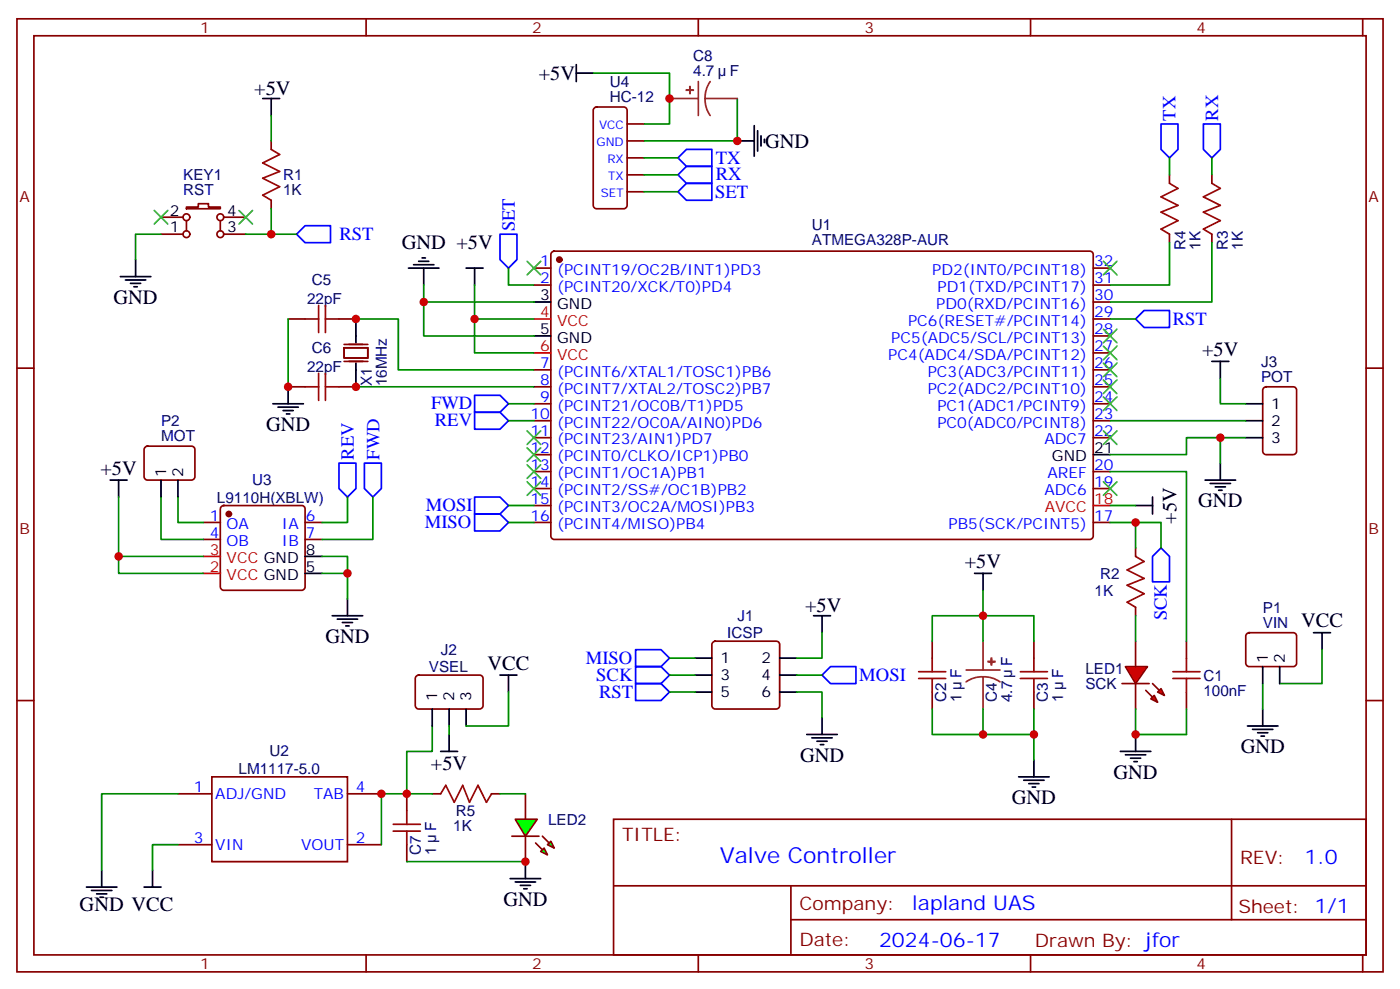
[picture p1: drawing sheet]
<svg xmlns="http://www.w3.org/2000/svg" width="291mm" height="206mm" viewBox="0 0 291 206" stroke-linecap="round" stroke-linejoin="round" font-family="sans-serif">
<g fill="none" stroke="#870000" stroke-width=".35">
<path d="M3.5 3.9h284.4v198.3h-284.4zM7.1 7.4h277.2v191.2h-277.2zM76.2 3.9v3.5M145.3 3.9v3.5M214.5 3.9v3.5M283.6 3.9v3.5M56.4 29.3v1.8M33.5 48.7h4.6M33.5 45.2h4.6M38.8 43.1h2.5v-.7h2.1v.7h2.5v.3h-7.1zM38.8 45.9v2.1M45.9 45.9v2.1"/>
<path d="M46.6 48.7h4.6M46.6 45.2h4.6M56.4 41.7v1.7M111.1 55.8h3.6M111.1 59.3h3.6M114.9 52.5l.5-.3h111.4a.71 .71 0 0 1 .7 .8v58.5a.76 .76 0 0 1-.7 .7h-111.4a.76 .76 0 0 1-.7-.7v-58.5zM227.5 55.8h3.6M227.5 59.3h3.6M3.5 76.6h3.6M111.1 76.9h3.6M227.5 76.9h3.6M227.5 73.4h3.6"/>
<path d="M227.5 69.9h3.6M227.5 66.4h3.6M227.5 62.8h3.6M284.3 76.6h3.6M111.1 80.5h3.6M111.1 84h3.6M111.1 87.5h3.6M111.1 91.1h3.6M111.1 94.6h3.6M111.1 98.1h3.6M227.5 80.5h3.6M227.5 84h3.6"/>
<path d="M227.5 87.5h3.6M227.5 91.1h3.6M227.5 98.1h3.6M111.1 101.6h3.6M111.1 105.2h3.6M111.1 108.7h3.6M227.5 101.6h3.6M227.5 108.7h3.6M236.4 114v1.7M148.4 133.6l.5-.2h12.7a.71 .71 0 0 1 .7 .7v12.7a.76 .76 0 0 1-.7 .7h-12.7a.76 .76 0 0 1-.7-.7v-12.7zM236.4 126.3v1.8M3.5 145.7h3.6"/>
<path d="M284.3 145.7h3.6M127.7 170.4h156.6v28.2h-156.6zM256.3 170.5v20.8M76.2 198.6v3.6M127.7 184.3h156.5M145.3 198.6v3.6M164.6 191.3h119.6M164.6 184.3v14.1M214.5 198.6v3.6M283.6 198.6v3.6"/>
<circle cx="38.8" cy="48.7" r=".71"/>
<circle cx="38.8" cy="45.2" r=".71"/>
<circle cx="45.9" cy="48.7" r=".71"/>
<circle cx="45.9" cy="45.2" r=".71"/>
</g>
<circle cx="116.4" cy="54" r=".53" fill="#870000" stroke="#870000" stroke-width=".35"/>
<g fill="none" stroke="#000" stroke-width=".35">
<path d="M54.7 20.5h3.5M56.4 20.5v3.5M25 57.5h6.4M26.1 58.2h4.2M27.2 58.9h2.1M27.9 59.7h.7M28.2 54v3.5M111.1 62.8h3.6M111.1 69.9h3.6M227.5 94.6h3.6M144.6 136.9h3.6M162.3 136.9h3.5"/>
<path d="M169.3 128.1h3.6M171.1 128.1v3.5M144.6 140.4h3.6M144.6 144h3.6M162.3 140.4h3.5M162.3 144h3.5M167.9 152.8h6.4M169 153.5h4.2M170 154.2h2.2M170.7 154.9h.7M171.1 149.3v3.5"/>
</g>
<path d="M111.1 66.4h3.6M111.1 73.4h3.6M227.5 105.2h3.6" fill="none" stroke="#f00" stroke-width=".35"/>
<path d="M61.7 48.7l1.8-1.7h5.3v3.5h-5.3zM236.4 66.4l1.7-1.8h5.3v3.5h-5.3zM241.7 114l1.7 1.7v5.3h-3.5v-5.3zM132.3 138.7h5.3l1.7 1.7-1.7 1.8h-5.3zM132.3 135.1h5.3l1.7 1.8-1.7 1.8h-5.3zM132.3 142.2h5.3l1.7 1.8-1.7 1.7h-5.3zM171.1 140.4l1.8-1.7h5.3v3.5h-5.3z" fill="none" stroke="#00f" stroke-width=".35"/>
<path d="M56.4 24v5.3M33.5 48.7h-5.3v5.3M51.2 48.7h5.2M56.4 43.4v5.3h5.3M231.1 66.4h5.3M231.1 108.7h10.6v5.3M139.3 136.9h5.3M171.1 131.6v5.3h-5.3M139.3 144h5.3M139.3 140.4h5.3M165.8 144h5.3v5.3M165.8 140.4h5.3" fill="none" stroke="#008700" stroke-width=".35"/>
<path d="M56.4 31.1l1.8 1-3.5 1.8 3.5 1.8-3.5 1.4 3.5 1.7-3.5 1.8 1.7 1.1M236.4 115.7l1.7 1.1-3.5 1.8 3.5 1.7-3.5 1.4 3.5 1.8-3.5 1.8 1.8 1" fill="none" stroke="#a10000" stroke-width=".35"/>
<g fill="#f00" stroke="#870000" stroke-width=".35">
<path d="M234.2 138.7h4.6l-2.4 3.5z"/>
<path d="M233.5 142.2h5.7z"/>
</g>
<g fill="#870000" stroke="#870000" stroke-width=".35">
<path d="M239.9 142.2l1.4 1.4z"/>
<path d="M238.5 143.6l1.4 1.4z"/>
</g>
<g fill="#f00" stroke="#870000" stroke-width=".35">
<path d="M240.9 144l.8-.7 .7 1.4z"/>
<path d="M240.2 144.7l.7 1.4-1.4-.7z"/>
</g>
<g fill="none" stroke="#870000" stroke-width=".35">
<path d="M243.4 36.4v1.7M252.2 36.4v1.7M243.4 48.7v1.8M252.2 48.7v1.8M60 66.4h3.5M70.6 66.4h3.5M71.6 72.4h5v2.1h-5zM71.6 75.2h5M71.6 71.6h5M60 80.5h3.5M70.6 80.5h3.5M194 133.4v3.5"/>
<path d="M215.2 133.4v3.5M236.4 133.4v5.3M246.9 133.4v3.5M194 144v3.5M215.2 144v3.5M236.4 142.2v5.3M246.9 144v3.5M37 165.1h7.1M37 175.7h7.1M44.1 161.6h28.2v17.6h-28.2zM72.3 165.1h7.1M72.3 175.7h7.1"/>
<path d="M84.7 165.1v3.6M84.7 175.7v3.5M90 165.1h1.7M102.3 165.1h1.8M109.4 165.1v5.3M109.4 174v5.2"/>
</g>
<g fill="none" stroke="#000" stroke-width=".35">
<path d="M85 55.8h6.4M86.1 55.1h4.2M87.1 54.4h2.2M87.8 53.7h.7M88.2 55.8v3.5M97 55.8h3.5M98.8 55.8v3.5M74.1 66.4v4.9M74.1 75.5v5M56.8 84h6.3M57.9 84.7h4.2M58.9 85.4h2.1"/>
<path d="M59.6 86.1h.7M60 80.5v3.5M202.8 119.3h3.6M204.6 119.3v3.5M236.4 105.2h3.5M239.9 103.4v3.5M215.2 158.1v3.5M233.2 156.3h6.3M234.2 157h4.3M235.3 157.7h2.1M236 158.4h.7M236.4 152.8v3.5"/>
<path d="M212 161.6h6.4M213.1 162.3h4.2M214.1 163h2.2M214.8 163.7h.7M18 184.5h6.3M19 185.2h4.3M20.1 185.9h2.1M20.8 186.7h.7M21.2 181v3.5M30 184.5h3.5M31.7 181v3.5"/>
</g>
<g fill="none" stroke="#008700" stroke-width=".35">
<path d="M243.4 32.8v3.6M252.2 32.8v3.6M88.2 59.3v10.6h22.9M98.8 59.3v7.1h12.3M243.4 50.5v8.8h-12.3M252.2 50.5v12.3h-21.1M60 66.4v14.1M74.1 66.4h8.8v10.5h28.2M88.2 62.8h22.9M98.8 66.4v7h12.3M74.1 80.5h37M231.1 98.1h15.8v35.3"/>
<path d="M105.8 108.7h5.3M105.8 105.2h5.3M231.1 105.2h5.3M236.4 108.7v5.3M194 133.4v-5.3h21.2v5.3M204.6 122.8v10.6M236.4 128.1v5.3M90 151v5.3h-5.3v8.8h5.3M194 147.5v5.3h21.2v-5.3M204.6 147.5v5.3M215.2 152.8v5.3M236.4 147.5v5.3h10.5v-5.3"/>
<path d="M37 175.7h-5.3v5.3M37 165.1h-15.8v15.9M84.7 165.1h-5.3v10.6"/>
</g>
<path d="M241.7 25.8h3.5v5.3l-1.8 1.7-1.7-1.7zM250.5 25.8h3.5v5.3l-1.8 1.7-1.7-1.7zM98.8 106.9h5.3l1.7 1.8-1.7 1.8h-5.3zM98.8 103.4h5.3l1.7 1.8-1.7 1.7h-5.3z" fill="none" stroke="#00f" stroke-width=".35"/>
<g fill="none" stroke="#a10000" stroke-width=".35">
<path d="M243.4 38.1l1.8 1.1-3.5 1.8 3.5 1.7-3.5 1.4 3.5 1.8-3.5 1.8 1.7 1M252.2 38.1l1.8 1.1-3.5 1.8 3.5 1.7-3.5 1.4 3.5 1.8-3.5 1.8 1.7 1M63.5 66.4h2.8M66.3 63.5v5.7M66.3 77.6v5.7M67.7 63.5v5.7M67.7 77.6v5.7M67.7 66.4h2.9M63.5 80.5h2.8M67.7 80.5h2.9M191.2 139.7h5.6M194 136.9v2.8"/>
<path d="M212.4 139.7h5.6M215.2 136.9v2.8M244.1 139.7h5.7M246.9 136.9v2.8M191.2 141.1h5.6M194 141.1v2.9M212.4 141.1h5.6M215.2 141.1v2.9M244.1 141.1h5.7M246.9 141.1v2.9M81.8 172.9h5.7M81.8 171.5h5.7"/>
<path d="M84.7 168.7v2.8M84.7 172.9v2.8M91.7 165.1l1.1-1.7 1.7 3.5 1.8-3.5 1.4 3.5 1.8-3.5 1.7 3.5 1.1-1.8"/>
</g>
<path d="M201.1 139.4h7M204.6 133.4v6M204.6 140.8l-1.8 .2-1.7 .9M204.6 140.8l1.9 .2 1.6 .9M204.6 140.8v6.7" fill="none" stroke="#8c2424" stroke-width=".35"/>
<g fill="#8c2424" stroke="#8c2424" stroke-width=".35">
<path d="M205.7 137.6l1.4 .1z"/>
<path d="M206.3 136.9l.1 1.4z"/>
</g>
<g fill="#0f0" stroke="#870000" stroke-width=".35">
<path d="M112.5 177.1l.7-.7 .7 1.4z"/>
<path d="M113.9 175.7l.8-.7 .7 1.4z"/>
</g>
<g fill="#870000" stroke="#870000" stroke-width=".35">
<path d="M111.5 175.4l1.4 1.4z"/>
<path d="M112.9 174l1.4 1.4z"/>
</g>
<path d="M106.5 174h5.7z" fill="#f00" stroke="#870000" stroke-width=".35"/>
<path d="M107.2 170.4h4.6l-2.4 3.6z" fill="#0f0" stroke="#870000" stroke-width=".35"/>
<g fill="none" stroke="#008700" stroke-width=".35">
<path d="M123.5 15.2h15.8v10.6h-5.2M134.1 39.9h7M134.1 32.8h7M134.1 36.4h7M153.5 20.5v8.8h-19.4M105.8 55.8v3.5h5.3M254 78.7v5.3h5.3M105.8 87.5h5.3M105.8 84h5.3M231.1 87.5h28.2M254 91.1h-7.1v3.5h-15.8M259.3 91.1h-5.3v5.2"/>
<path d="M24.7 103.4v15.9h17.6M24.7 115.7h17.6M33.5 103.4v8.8h8.8M37 103.4v5.3h5.3M67 115.7h5.3v8.9M67 119.3h5.3M72.3 103.4v5.3h-5.3M77.6 103.4v8.8h-10.6M275.2 135.1v7.1h-8.9M93.5 151v1.8M105.8 144v7h-8.8M262.8 142.2v5.3"/>
<path d="M84.7 179.2h24.7M104.1 165.1h5.3"/>
</g>
<g fill="none" stroke="#000" stroke-width=".35">
<path d="M119.9 15.2h3.6M119.9 13.4v3.6M153.5 29.3h3.5M157 26.1v6.4M157.7 27.2v4.2M158.4 28.3v2.1M159.1 29v.7M252.2 75.2h3.6M254 75.2v3.5M22.9 99.9h3.6M24.7 99.9v3.5M33.5 99.9v3.5"/>
<path d="M37 99.9v3.5M250.8 99.9h6.4M254 96.3v3.6M259.3 91.1h3.5M259.3 84h3.5M259.3 87.5h3.5M63.5 119.3h3.5M63.5 115.7h3.5M251.9 100.6h4.2M252.9 101.3h2.2M253.6 102h.8M69.1 128.1h6.4"/>
<path d="M70.2 128.8h4.2M71.3 129.5h2.1M72 130.2h.7M72.3 124.6v3.5M262.8 138.7v3.5M266.3 138.7v3.5M273.4 131.6h3.5M275.2 131.6v3.5M90 147.5v3.5M91.7 156.3h3.5M93.5 147.5v3.5M93.5 152.8v3.5"/>
<path d="M97 147.5v3.5M104.1 140.4h3.5M105.8 140.4v3.6M259.6 151h6.4M260.7 151.7h4.2M261.8 152.4h2.1M262.5 153.1h.7M262.8 147.5v3.5M109.4 179.2v3.6M106.2 182.8h6.3M107.2 183.5h4.3M108.3 184.2h2.1"/>
<path d="M109 184.9h.7"/>
</g>
<g fill="none" stroke="#870000" stroke-width=".35">
<path d="M123.7 22.5l.5-.2h5.6a.71 .71 0 0 1 .7 .7v19.7a.76 .76 0 0 1-.7 .7h-5.6a.76 .76 0 0 1-.7-.7v-19.7zM130.5 25.8h3.6M130.5 29.3h3.6M130.5 32.8h3.6M130.5 36.4h3.6M130.5 39.9h3.6M30.2 93l.5-.2h9.2a.71 .71 0 0 1 .7 .7v5.7a.76 .76 0 0 1-.7 .7h-9.2a.76 .76 0 0 1-.7-.7v-5.7zM263.1 80.7l.4-.2h5.7a.71 .71 0 0 1 .7 .7v12.7a.76 .76 0 0 1-.7 .7h-5.7a.76 .76 0 0 1-.7-.7v-12.7zM42.3 108.7h3.6M42.3 112.2h3.6M46.1 105.4l.5-.2h16.2a.71 .71 0 0 1 .7 .7v16.2a.76 .76 0 0 1-.7 .7h-16.2a.76 .76 0 0 1-.7-.7v-16.2zM63.5 108.7h3.5"/>
<path d="M63.5 112.2h3.5M259.5 131.8l.5-.2h9.2a.71 .71 0 0 1 .7 .7v5.7a.76 .76 0 0 1-.7 .7h-9.2a.76 .76 0 0 1-.7-.7v-5.7zM86.7 140.6l.4-.2h12.7a.71 .71 0 0 1 .7 .7v5.7a.76 .76 0 0 1-.7 .7h-12.7a.76 .76 0 0 1-.7-.7v-5.7z"/>
</g>
<circle cx="47.6" cy="106.9" r=".53" fill="#870000" stroke="#870000" stroke-width=".35"/>
<path d="M42.3 119.3h3.6M42.3 115.7h3.6" fill="none" stroke="#f00" stroke-width=".35"/>
<path d="M141.1 36.4l1.8-1.8h5.3v3.5h-5.3zM141.1 32.8l1.8-1.7h5.3v3.5h-5.3zM141.1 39.9l1.8-1.8h5.3v3.6h-5.3zM104.1 48.7h3.5v5.3l-1.8 1.8-1.7-1.8zM70.6 96.3h3.5v5.3l-1.8 1.8-1.7-1.8zM75.8 96.3h3.6v5.3l-1.8 1.8-1.8-1.8zM98.8 85.8h5.3l1.7 1.7-1.7 1.8h-5.3zM98.8 82.2h5.3l1.7 1.8-1.7 1.8h-5.3z" fill="none" stroke="#00f" stroke-width=".35"/>
<path d="M145.3 17v7M147.8 17l-.8 1.6-.2 1.9M139.3 20.5h6M146.8 20.5l.2 1.8 .8 1.7M146.8 20.5h6.7" fill="none" stroke="#8c2424" stroke-width=".35"/>
<g fill="#8c2424" stroke="#8c2424" stroke-width=".35">
<path d="M143.6 18v1.4z"/>
<path d="M142.9 18.7l1.4 .1z"/>
</g>
<g fill="none" stroke="#3c3" stroke-width=".35">
<path d="M32.1 43.8l2.8 2.8M34.9 43.8l-2.8 2.8M49.7 43.8l2.9 2.8M52.6 43.8l-2.9 2.8M109.7 54.4l2.8 2.8M112.5 54.4l-2.8 2.8M229.7 54.4l2.8 2.8M232.5 54.4l-2.8 2.8M229.7 68.5l2.8 2.8M229.7 72l2.8 2.8M229.7 75.5l2.8 2.9M229.7 79.1l2.8 2.8"/>
<path d="M232.5 68.5l-2.8 2.8M232.5 72l-2.8 2.8M232.5 75.5l-2.8 2.9M232.5 79.1l-2.8 2.8M109.7 89.6l2.8 2.9M109.7 93.2l2.8 2.8M109.7 96.7l2.8 2.8M112.5 89.6l-2.8 2.9M112.5 93.2l-2.8 2.8M112.5 96.7l-2.8 2.8M229.7 82.6l2.8 2.8M229.7 89.6l2.8 2.9"/>
<path d="M232.5 82.6l-2.8 2.8M232.5 89.6l-2.8 2.9M109.7 100.2l2.8 2.8M112.5 100.2l-2.8 2.8M229.7 100.2l2.8 2.8M232.5 100.2l-2.8 2.8"/>
</g>
<g fill="#c00">
<circle cx="56.4" cy="48.7" r=".88"/>
<circle cx="236.4" cy="108.7" r=".88"/>
<circle cx="236.4" cy="152.8" r=".88"/>
<circle cx="204.6" cy="128.1" r=".88"/>
<circle cx="204.6" cy="152.8" r=".88"/>
<circle cx="215.2" cy="152.8" r=".88"/>
<circle cx="74.1" cy="66.4" r=".88"/>
<circle cx="74.1" cy="80.5" r=".88"/>
<circle cx="60" cy="80.5" r=".88"/>
<circle cx="84.7" cy="165.1" r=".88"/>
<circle cx="79.4" cy="165.1" r=".88"/>
<circle cx="109.4" cy="179.2" r=".88"/>
<circle cx="72.3" cy="119.3" r=".88"/>
<circle cx="24.7" cy="115.7" r=".88"/>
<circle cx="88.2" cy="62.8" r=".88"/>
<circle cx="98.8" cy="66.4" r=".88"/>
<circle cx="139.3" cy="20.5" r=".88"/>
<circle cx="153.5" cy="29.3" r=".88"/>
<circle cx="254" cy="91.1" r=".88"/>
</g>
<text font-size="4.6" fill="#00f" x="149.8" y="179.5">Valve Controller</text>
<g font-size="4.2">
<text x="112.1" y="16.6">+5V</text>
<text x="52.9" y="19.8">+5V</text>
<text x="159.3" y="30.7">GND</text>
<text x="83.6" y="51.9">GND +5V</text>
<text x="23.6" y="63.2">GND</text>
<text x="250.2" y="74.2">+5V</text>
<text x="55.4" y="89.6">GND</text>
<text x="20.9" y="98.8">+5V</text>
<text x="249.4" y="105.5">GND</text>
<text x="244.9" y="108.9" transform="rotate(-90 244.9 108.9)">+5V</text>
<text x="200.8" y="118.3">+5V</text>
<text x="167.6" y="127.4">+5V</text>
<text x="270.8" y="130.5">VCC</text>
<text x="67.7" y="133.7">GND</text>
<text x="101.5" y="139.3">VCC</text>
<text x="89.7" y="160.3">+5V</text>
<text x="166.5" y="158.4">GND</text>
<text x="231.8" y="162">GND</text>
<text x="258.2" y="156.7">GND</text>
<text x="210.6" y="167.3">GND</text>
<text x="16.6" y="189.5">GND VCC</text>
<text x="104.8" y="188.4">GND</text>
</g>
<g font-size="4.2" fill="#00f">
<text x="271.5" y="179.7">1.0</text>
<text x="189.9" y="189.3">lapland UAS</text>
<text x="183" y="197.1">2024-06-17</text>
</g>
<g font-size="3.9" fill="#00f">
<text x="244.7" y="25.1" transform="rotate(-90 244.7 25.1)">TX</text>
<text x="253.5" y="25.1" transform="rotate(-90 253.5 25.1)">RX</text>
<text x="149" y="34">TX</text>
<text x="148.8" y="41.2">SET</text>
<text x="149" y="37.5">RX</text>
<text x="70.6" y="50">RST</text>
<text x="107.2" y="48.1" transform="rotate(-90 107.2 48.1)">SET</text>
<text x="244.1" y="67.6">RST</text>
<text x="89.7" y="85.2">FWD</text>
<text x="90.5" y="88.7">REV</text>
<text x="73.7" y="95.6" transform="rotate(-90 73.7 95.6)">REV</text>
<text x="79" y="95.6" transform="rotate(-90 79 95.6)">FWD</text>
<text x="88.7" y="106.4">MOSI</text>
<text x="88.4" y="109.9">MISO</text>
<text x="242.9" y="129.1" transform="rotate(-90 242.9 129.1)">SCK</text>
<text x="121.9" y="138.2">MISO</text>
<text x="124.1" y="141.7">SCK</text>
<text x="178.9" y="141.7">MOSI</text>
<text x="124.7" y="145.2">RST</text>
</g>
<g font-size="3.9" fill="#800">
<text x="129.5" y="175">TITLE:</text>
<text x="258.1" y="179.7">REV:</text>
<text x="166.4" y="189.2">Company:</text>
<text x="257.7" y="189.8">Sheet: 1/1</text>
<text x="166.4" y="196.9">Date:</text>
<text x="215.4" y="197">Drawn By: jfor</text>
</g>
<g font-size="3.2" fill="#800">
<text x="41.6" y="6.9">1</text>
<text x="110.8" y="6.9">2</text>
<text x="179.9" y="6.9">3</text>
<text x="249.1" y="6.9">4</text>
<text x="4.1" y="42">A</text>
<text x="284.9" y="42">A</text>
<text x="4.1" y="111.2">B</text>
<text x="284.9" y="111.2">B</text>
<text x="41.6" y="201.6">1</text>
<text x="110.8" y="201.6">2</text>
<text x="179.9" y="201.6">3</text>
<text x="249.1" y="201.6">4</text>
</g>
<g font-size="3.2" fill="#000080">
<text x="144.3" y="15.9">4.7</text>
<text x="144.3" y="12.7">C8</text>
<text x="151.9" y="15.9">F</text>
<text x="126.9" y="21.2">HC-12</text>
<text x="126.9" y="18">U4</text>
<text x="38.1" y="40.6">RST</text>
<text x="38.1" y="37.5">KEY1</text>
<text x="58.9" y="40.7">1K</text>
<text x="58.9" y="37.5">R1</text>
<text x="169" y="47.8">U1</text>
<text x="169" y="51">ATMEGA328P-AUR</text>
<text x="246.7" y="52" transform="rotate(-90 246.7 52)">R4</text>
<text x="249.9" y="52" transform="rotate(-90 249.9 52)">1K</text>
<text x="255.5" y="52" transform="rotate(-90 255.5 52)">R3</text>
<text x="258.7" y="52" transform="rotate(-90 258.7 52)">1K</text>
<text x="64.9" y="59.3">C5</text>
<text x="63.9" y="63.3">22pF</text>
<text x="63.9" y="77.4">22pF</text>
<text x="64.9" y="73.4">C6</text>
<text x="262.5" y="76.3">J3</text>
<text x="77.4" y="80.4" transform="rotate(-90 77.4 80.4)">X1</text>
<text x="80.5" y="80.4" transform="rotate(-90 80.5 80.4)">16MHz</text>
<text x="262.5" y="79.4">POT</text>
<text x="33.5" y="88.6">P2</text>
<text x="33.5" y="91.8">MOT</text>
<text x="52.5" y="100.9">U3</text>
<text x="45.2" y="104.5">L9110H(XBLW)</text>
<text x="227.8" y="123.9">1K</text>
<text x="229" y="120.4">R2</text>
<text x="153.5" y="129.2">J1</text>
<text x="262.8" y="130.6">VIN</text>
<text x="262.8" y="127.4">P1</text>
<text x="91.7" y="136.3">J2</text>
<text x="151.4" y="132.8">ICSP</text>
<text x="89.3" y="139.8">VSEL</text>
<text x="200.1" y="141.1" transform="rotate(-90 200.1 141.1)">F</text>
<text x="210.6" y="138.5" transform="rotate(-90 210.6 138.5)">F</text>
<text x="221.3" y="141.1" transform="rotate(-90 221.3 141.1)">F</text>
<text x="225.9" y="140.2">LED1</text>
<text x="225.9" y="143.4">SCK</text>
<text x="250.5" y="141.6">C1</text>
<text x="196.9" y="146.1" transform="rotate(-90 196.9 146.1)">C2</text>
<text x="200.1" y="146.1" transform="rotate(-90 200.1 146.1)">1</text>
<text x="207.5" y="146.1" transform="rotate(-90 207.5 146.1)">C4</text>
<text x="210.6" y="146.1" transform="rotate(-90 210.6 146.1)">4.7</text>
<text x="218.1" y="146.1" transform="rotate(-90 218.1 146.1)">C3</text>
<text x="221.3" y="146.1" transform="rotate(-90 221.3 146.1)">1</text>
<text x="250.5" y="144.8">100nF</text>
<text x="49.7" y="161">LM1117-5.0</text>
<text x="56.1" y="157.3">U2</text>
<text x="90.8" y="172.9" transform="rotate(-90 90.8 172.9)">F</text>
<text x="94.3" y="172.9">1K</text>
<text x="94.9" y="169.7">R5</text>
<text x="114.1" y="171.6">LED2</text>
<text x="87.6" y="177.8" transform="rotate(-90 87.6 177.8)">C7</text>
<text x="90.8" y="177.8" transform="rotate(-90 90.8 177.8)">1</text>
</g>
<g font-size="3.2">
<text x="35.4" y="44.8">2</text>
<text x="47.3" y="44.8">4</text>
<text x="35.4" y="48.4">1</text>
<text x="47.3" y="48.4">3</text>
<text x="112.5" y="62.5">3</text>
<text x="116" y="64.2">GND</text>
<text x="112.5" y="69.5">5</text>
<text x="116" y="71.3">GND</text>
<text x="264.6" y="85.1">1</text>
<text x="264.6" y="88.6">2</text>
<text x="219" y="96">GND</text>
<text x="227.7" y="94.2">21</text>
<text x="264.6" y="92.1">3</text>
<text x="34.6" y="99.2" transform="rotate(-90 34.6 99.2)">1</text>
<text x="38.1" y="99.2" transform="rotate(-90 38.1 99.2)">2</text>
<text x="63.7" y="118.9">5</text>
<text x="63.7" y="115.4">8</text>
<text x="149.9" y="138">1</text>
<text x="158.5" y="138">2</text>
<text x="263.9" y="138" transform="rotate(-90 263.9 138)">1</text>
<text x="267.4" y="138" transform="rotate(-90 267.4 138)">2</text>
<text x="149.9" y="141.5">3</text>
<text x="158.5" y="141.5">4</text>
<text x="91" y="145.7" transform="rotate(-90 91 145.7)">1</text>
<text x="94.5" y="145.7" transform="rotate(-90 94.5 145.7)">2</text>
<text x="98.1" y="145.7" transform="rotate(-90 98.1 145.7)">3</text>
<text x="149.9" y="145">5</text>
<text x="158.5" y="145">6</text>
</g>
<g font-size="3.2" fill="#00f">
<text x="112.5" y="55.4">1</text>
<text x="112.5" y="58.9">2</text>
<text x="116" y="57.2">(PCINT19/OC2B/INT1)PD3</text>
<text x="194" y="57.2">PD2(INT0/PCINT18)</text>
<text x="227.7" y="58.9">31</text>
<text x="227.7" y="55.4">32</text>
<text x="116" y="60.7">(PCINT20/XCK/T0)PD4</text>
<text x="194.9" y="64.2">PD0(RXD/PCINT16)</text>
<text x="195.1" y="60.7">PD1(TXD/PCINT17)</text>
<text x="227.7" y="62.5">30</text>
<text x="185.5" y="71.3">PC5(ADC5/SCL/PCINT13)</text>
<text x="189" y="67.8">PC6(RESET#/PCINT14)</text>
<text x="227.7" y="69.5">28</text>
<text x="227.7" y="66">29</text>
<text x="112.5" y="76.6">7</text>
<text x="184.9" y="74.8">PC4(ADC4/SDA/PCINT12)</text>
<text x="227.7" y="76.6">26</text>
<text x="227.7" y="73.1">27</text>
<text x="112.5" y="80.1">8</text>
<text x="112.5" y="83.6">9</text>
<text x="116" y="78.4">(PCINT6/XTAL1/TOSC1)PB6</text>
<text x="116" y="81.9">(PCINT7/XTAL2/TOSC2)PB7</text>
<text x="193.1" y="81.9">PC2(ADC2/PCINT10)</text>
<text x="193.1" y="78.4">PC3(ADC3/PCINT11)</text>
<text x="227.7" y="83.6">24</text>
<text x="227.7" y="80.1">25</text>
<text x="110.4" y="87.2">10</text>
<text x="116" y="85.4">(PCINT21/OC0B/T1)PD5</text>
<text x="116" y="88.9">(PCINT22/OC0A/AIN0)PD6</text>
<text x="195.1" y="88.9">PC0(ADC0/PCINT8)</text>
<text x="195.1" y="85.4">PC1(ADC1/PCINT9)</text>
<text x="227.7" y="87.2">23</text>
<text x="110.4" y="90.7">11</text>
<text x="110.4" y="94.2">12</text>
<text x="116" y="92.5">(PCINT23/AIN1)PD7</text>
<text x="116" y="96">(PCINT0/CLKO/ICP1)PB0</text>
<text x="217.4" y="92.5">ADC7</text>
<text x="227.7" y="90.7">22</text>
<text x="110.4" y="97.8">13</text>
<text x="110.4" y="101.3">14</text>
<text x="116" y="99.5">(PCINT1/OC1A)PB1</text>
<text x="218" y="99.5">AREF</text>
<text x="227.7" y="101.3">19</text>
<text x="227.7" y="97.8">20</text>
<text x="110.4" y="104.8">15</text>
<text x="116" y="103">(PCINT2/SS#/OC1B)PB2</text>
<text x="116" y="106.6">(PCINT3/OC2A/MOSI)PB3</text>
<text x="217.4" y="103">ADC6</text>
<text x="43.7" y="108.3">1</text>
<text x="43.7" y="111.9">4</text>
<text x="47.2" y="110.1">OA</text>
<text x="47.2" y="113.6">OB</text>
<text x="58.7" y="113.6">IB</text>
<text x="58.7" y="110.1">IA</text>
<text x="63.7" y="108.3">6</text>
<text x="63.7" y="111.9">7</text>
<text x="110.4" y="108.3">16</text>
<text x="116" y="110.1">(PCINT4/MISO)PB4</text>
<text x="197.4" y="110.1">PB5(SCK/PCINT5)</text>
<text x="227.7" y="108.3">17</text>
<text x="40.3" y="164.8">1</text>
<text x="44.8" y="166.2">ADJ/GND</text>
<text x="65.3" y="166.2">TAB</text>
<text x="74.1" y="164.8">4</text>
<text x="40.3" y="175.4">3</text>
<text x="44.8" y="176.8">VIN</text>
<text x="62.7" y="176.8">VOUT</text>
<text x="74.1" y="175.4">2</text>
</g>
<g font-size="3.2" fill="#f00">
<text x="112.5" y="66">4</text>
<text x="116" y="67.8">VCC</text>
<text x="112.5" y="73.1">6</text>
<text x="116" y="74.8">VCC</text>
<text x="217.5" y="106.6">AVCC</text>
<text x="227.7" y="104.8">18</text>
<text x="43.7" y="118.9">2</text>
<text x="43.7" y="115.4">3</text>
<text x="47.2" y="117.2">VCC GND</text>
<text x="47.2" y="120.7">VCC GND</text>
</g>
<g font-size="2.5" fill="#00f">
<text x="124.7" y="26.8">VCC</text>
<text x="124.2" y="30.4">GND</text>
<text x="126.4" y="33.9">RX</text>
<text x="125.1" y="41">SET</text>
<text x="126.6" y="37.4">TX</text>
</g>
</svg>
